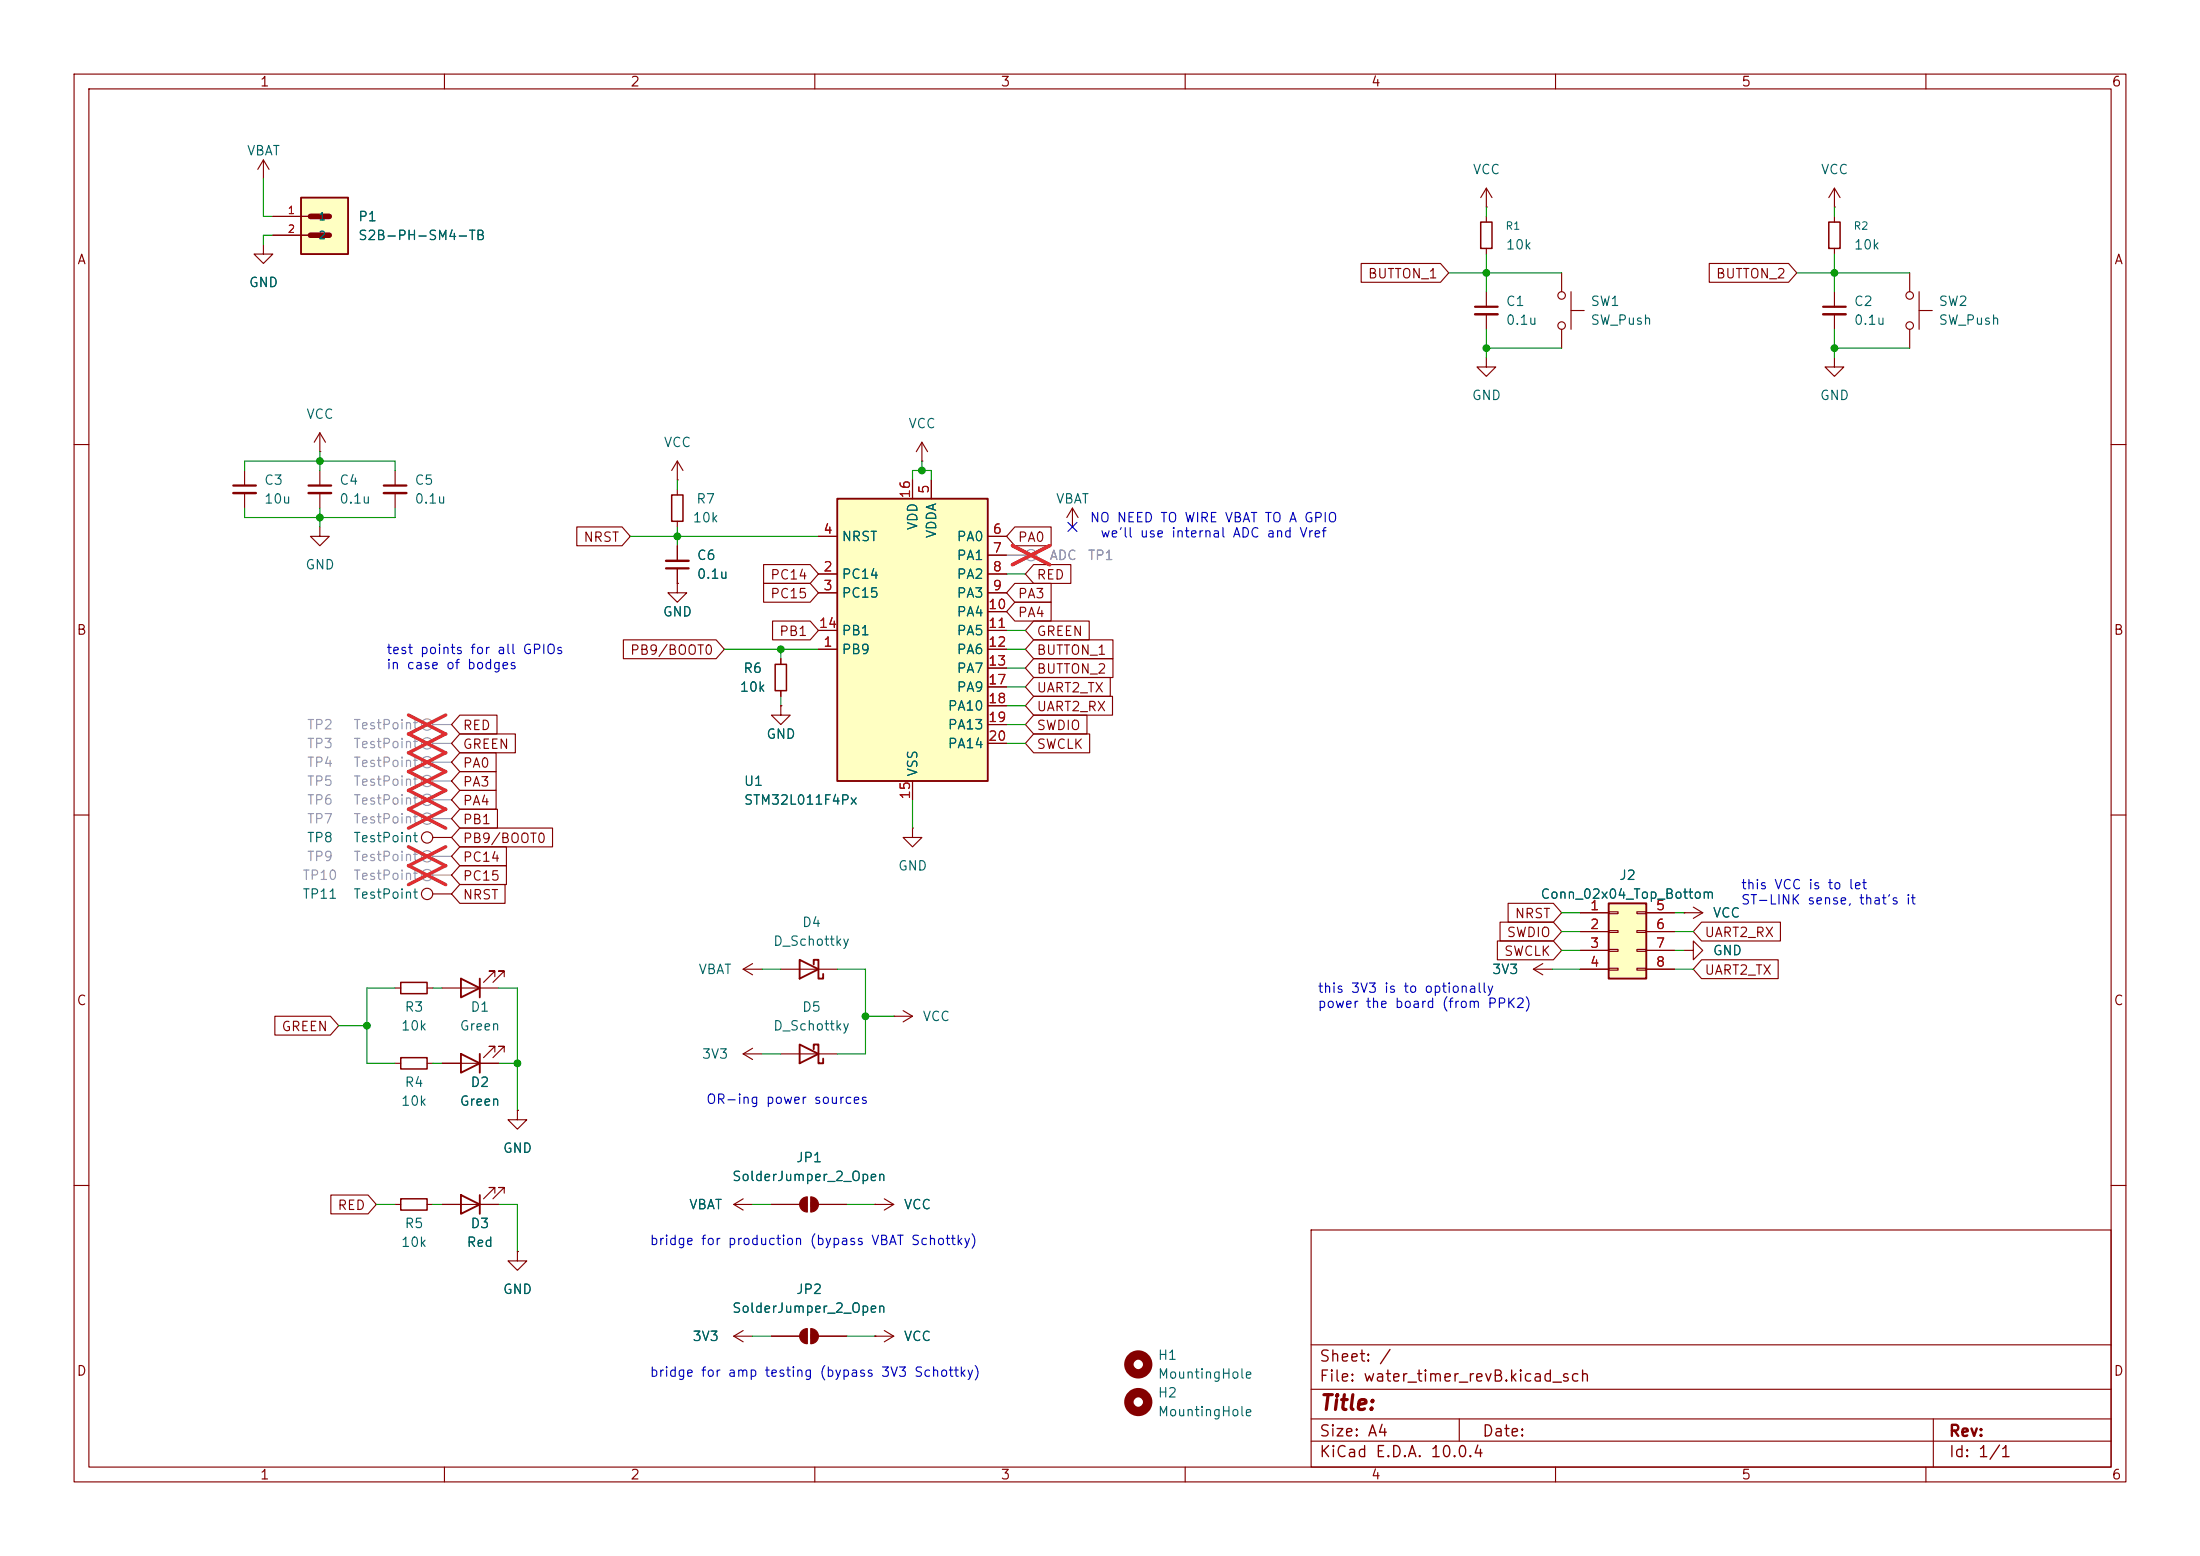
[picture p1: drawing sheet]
<svg xmlns="http://www.w3.org/2000/svg" width="297mm" height="210mm" viewBox="0 0 297 210" stroke-linecap="round" stroke-linejoin="round" font-family="sans-serif">
<g fill="none" stroke="#840000" stroke-width=".15">
<path d="M10 10h277v190h-277zM12 12h273v186h-273zM60 10v2M110 10v2M160 10v2M210 10v2M260 10v2M35.6 33v1.3h-1.3l1.3 1.3 1.2-1.3h-1.2M35.6 21.6l-.8 1.3M35.6 21.6l.7 1.3M35.6 21.6v2.5M200.7 27.9h.1"/>
<path d="M200.7 25.4v2.5M200.7 29.2v.8M200.7 33.5v.8M200.7 25.4l-.8 1.3M200.7 25.4l.7 1.3M247.6 39.4v2M257.8 36.8v2.6M259.1 39.4v5.1M43.2 58.4l-.8 1.3M43.2 58.4l.7 1.3M43.2 58.4v2.6M200.7 48.3v1.2h-1.3l1.3 1.3 1.2-1.3h-1.2"/>
<path d="M247.6 48.3v1.2h-1.2l1.2 1.3 1.3-1.3h-1.3M247.6 42.4v2.1M257.8 44.5v2.5M259.1 41.9h1.8M10 60h2M43.2 61h.1M43.2 63.5v2M43.2 66.5v2.1M53.3 63.5v2M53.3 66.5v2.1M285 60h2M10 110h2"/>
<path d="M285 110h2M10 160h2M177 166h108v32h-108zM285 160h2M60 198v2M110 198v2M160 198v2M177 194.5h108M177 191.5h108M177 187.5h108M177 181.5h108M197 191.5v3"/>
<path d="M210 198v2M260 198v2M261 191.5v6.5"/>
<circle cx="257.8" cy="39.9" r=".51"/>
<circle cx="257.8" cy="43.9" r=".51"/>
</g>
<path d="M246.1 41.4h3.1M41.7 65.5h3M51.8 65.5h3.1" fill="none" stroke="#840000" stroke-width=".3"/>
<path d="M246.1 42.4h3.1M41.7 66.5h3M51.8 66.5h3.1" fill="none" stroke="#840000" stroke-width=".33"/>
<path d="M199.9 30h1.5v3.5h-1.5z" fill="none" stroke="#840000" stroke-width=".2"/>
<path d="M40.6 26.7h6.4v7.6h-6.4z" fill="#ffffc2"/>
<path d="M40.6 26.7h6.4v7.6h-6.4zM62.2 132.1l2.6 1.3-2.6 1.2zM64.8 132.1v2.5M107.9 129.5l2.6 1.3-2.6 1.3zM109.9 130.2v-.7h.6v2.6h.6v-.7M62.2 142.2l2.6 1.3-2.6 1.3zM64.8 142.2v2.6M107.9 141l2.6 1.2-2.6 1.3zM109.9 141.6v-.6h.6v2.5h.6v-.6M62.2 161.3l2.6 1.3-2.6 1.2zM64.8 161.3v2.5" fill="none" stroke="#840000" stroke-width=".25"/>
<path d="M41.9 29.2h2.5M41.9 31.8h2.5" fill="none" stroke="#840000" stroke-width=".76"/>
<g fill="none" stroke="#840000" stroke-width=".15">
<path d="M36.8 29.2h5.1M36.8 31.8h5.1M200.7 39.4v2M200.7 42.4v2.1M33 63.5v2M33 66.5v2.1M43.2 71.1v1.3h-1.3l1.3 1.3 1.2-1.3h-1.2M105.4 95.3v1.2h1.3l-1.3 1.3-1.3-1.3h1.3M105.4 95.3h.1M105.4 88.9v.8M105.4 93.2v.8M58.4 113h2.6"/>
<path d="M53.3 133.4h.8M57.7 133.4h.7M58.4 120.7h2.6M59.7 133.4h7.6M66.8 131.8v-.7h-.8h.8l-1.5 1.5M68.1 131.8v-.7h-.8h.8l-1.6 1.5M100.3 130.8h2.6M100.3 130.8l1.3 .8M101.6 130l-1.3 .8M105.4 130.8h7.6M120.6 137.2h.1M120.6 137.2h2.6"/>
<path d="M121.9 136.4l1.3 .8M123.2 137.2l-1.3 .7M53.3 143.5h.8M57.7 143.5h.7M59.7 143.5h7.6M66.8 142v-.8h-.8h.8l-1.5 1.5M68.1 142v-.8h-.8h.8l-1.6 1.5M69.8 149.9v1.2h1.3l-1.3 1.3-1.2-1.3h1.2M69.8 149.9h.1M100.3 142.2l1.3 .8M100.3 142.2h2.6M101.6 141.5l-1.3 .7"/>
<path d="M105.4 142.2h7.6M53.3 162.6h.8M57.7 162.6h.7M59.7 162.6h7.6M66.8 161v-.7h-.8h.8l-1.5 1.5M68.1 161v-.7h-.8h.8l-1.6 1.5M69.8 168.9v1.3h1.3l-1.3 1.3-1.2-1.3h1.2M69.8 168.9h.1M104.1 162.6h3.8M109 161.5v2.1M109.5 161.5v2.1M110.5 162.6h3.8"/>
<path d="M118.1 162.6h.1M118.1 162.6h2.5M119.4 179.6l1.2 .7M119.4 161.8l1.2 .8M120.6 162.6l-1.2 .7M118.1 180.3h.1M118.1 180.3h2.5M120.6 180.3l-1.2 .8"/>
<circle cx="57.7" cy="113" r=".76"/>
<circle cx="57.7" cy="120.6" r=".76"/>
</g>
<path d="M199.1 41.4h3.1M31.5 65.5h3" fill="none" stroke="#840000" stroke-width=".3"/>
<path d="M199.1 42.4h3.1M31.5 66.5h3" fill="none" stroke="#840000" stroke-width=".33"/>
<g fill="none" stroke="#840000" stroke-width="1.3">
<circle cx="153.7" cy="189.2" r="1.27"/>
<circle cx="153.7" cy="184.1" r="1.27"/>
</g>
<path d="M104.6 89.7h1.6v3.5h-1.6zM54.1 132.6h3.6v1.5h-3.6zM54.1 142.7h3.6v1.6h-3.6zM54.1 161.8h3.6v1.5h-3.6z" fill="none" stroke="#840000" stroke-width=".2"/>
<g fill="#840000" stroke="#840000" stroke-width=".15">
<path d="M108.2 161.8l.4-.2 .4-.1v2.1a1.02 1.02 0 0 1-1-.7 1.02 1.02 0 0 1 .2-1.1z"/>
<path d="M109.5 161.5a1.02 1.02 0 0 1 1 1.1 1.02 1.02 0 0 1-1 1z"/>
</g>
<g fill="none" stroke="#9c9b98" stroke-width=".15">
<path d="M58.4 97.8h2.6M58.4 102.9h2.6M58.4 115.6h2.6M58.4 108h2.6M58.4 118.1h2.6M58.4 110.5h2.6M58.4 100.3h2.6M58.4 105.4h2.6"/>
<circle cx="57.7" cy="97.8" r=".76"/>
<circle cx="57.7" cy="105.4" r=".76"/>
<circle cx="57.7" cy="100.3" r=".76"/>
<circle cx="57.7" cy="118.1" r=".76"/>
<circle cx="57.7" cy="107.9" r=".76"/>
<circle cx="57.7" cy="110.5" r=".76"/>
<circle cx="57.7" cy="102.9" r=".76"/>
<circle cx="57.7" cy="115.6" r=".76"/>
</g>
<g fill="none" stroke="#e12e31" stroke-width=".46">
<path d="M55.1 99l5.1 2.6M55.1 96.5l5.1 2.6M60.2 99l-5.1 2.6M60.2 96.5l-5.1 2.6M55.1 101.6l5.1 2.6M55.1 114.3l5.1 2.6M55.1 106.7l5.1 2.5M55.1 116.8l5.1 2.6M55.1 109.2l5.1 2.6M55.1 104.1l5.1 2.6M60.2 101.6l-5.1 2.6M60.2 114.3l-5.1 2.6"/>
<path d="M60.2 106.7l-5.1 2.5M60.2 116.8l-5.1 2.6M60.2 109.2l-5.1 2.6M60.2 104.1l-5.1 2.6"/>
</g>
<path d="M217.2 121.9h5v10.2h-5z" fill="#ffffc2"/>
<path d="M217.2 121.9h5v10.2h-5z" fill="none" stroke="#840000" stroke-width=".25"/>
<g fill="none" stroke="#840000" stroke-width=".15">
<path d="M210.8 36.8v2.6M212.1 39.4v5.1M247.6 27.9h.1M247.6 25.4v2.5M247.6 29.2v.8M247.6 33.5v.8M247.6 25.4l-.7 1.3M247.6 25.4l.8 1.3M124.5 59.7l-.8 1.3M124.5 59.7l.7 1.3M124.5 59.7v2.5M210.8 44.5v2.5"/>
<path d="M212.1 41.9h1.8M91.4 78.7v1.3h1.3l-1.3 1.3-1.2-1.3h1.2M91.4 78.7h.1M91.4 64.8h.1M91.4 62.2l-.7 1.3M91.4 62.2l.8 1.3M91.4 62.2v2.6M91.4 66v.8M91.4 70.4v.7M124.5 62.2h.1M123.2 111.8v1.2h1.3l-1.3 1.3-1.3-1.3h1.3M123.2 111.8h.1"/>
<path d="M207 130.8h2.5M207 130.8l1.3 .8M208.3 130l-1.3 .8M213.4 123.2h3.8M213.4 125.7h3.8M213.4 128.3h3.8M213.4 130.8h3.8M217.2 123.1h1.2v.2h-1.2zM217.2 125.6h1.2v.3h-1.2zM217.2 128.1h1.2v.3h-1.2zM217.2 130.7h1.2v.2h-1.2zM221 123.1h1.2v.2h-1.2z"/>
<path d="M221 125.6h1.2v.3h-1.2zM221 128.1h1.2v.3h-1.2zM221 130.7h1.2v.2h-1.2zM222.2 123.2h3.9M222.2 125.7h3.9M222.2 128.3h3.9M222.2 130.8h3.9M227.3 128.3h1.3v-1.3l1.3 1.3-1.3 1.2v-1.2M227.3 123.2h.1M227.3 123.2h2.6M228.6 122.4l1.3 .8M229.9 123.2l-1.3 .8"/>
<path d="M100.3 179.6l-1.2 .7M109 179.3v2.1M109.5 179.3v2.1M99.1 180.3h2.5M99.1 180.3l1.2 .8M104.1 180.3h3.8M110.5 180.3h3.8"/>
<circle cx="210.8" cy="39.9" r=".51"/>
<circle cx="210.8" cy="43.9" r=".51"/>
</g>
<path d="M246.9 30h1.5v3.5h-1.5zM90.7 66.8h1.5v3.6h-1.5z" fill="none" stroke="#840000" stroke-width=".2"/>
<g fill="#840000" stroke="#840000" stroke-width=".15">
<path d="M108.2 179.6l.4-.2 .4-.1v2.1a1.02 1.02 0 0 1-1-.7 1.02 1.02 0 0 1 .2-1.1z"/>
<path d="M109.5 179.3a1.02 1.02 0 0 1 1 1 1.02 1.02 0 0 1-1 1.1z"/>
</g>
<path d="M113 67.3h20.3v38.1h-20.3z" fill="#ffffc2"/>
<path d="M113 67.3h20.3v38.1h-20.3z" fill="none" stroke="#840000" stroke-width=".25"/>
<g fill="none" stroke="#840000" stroke-width=".15">
<path d="M36.8 29.2h5.1M36.8 31.8h5.1M183.8 35.6h10.7l1.1 1.2-1.1 1.3h-10.7zM230.8 35.6h10.7l1.1 1.2-1.1 1.3h-10.7zM77.9 71.1h6.1l1.1 1.3-1.1 1.3h-6.1zM91.4 78.7h.1M91.4 73.7v2M91.4 76.7v2M103.1 76.2h6.3l1.1 1.3-1.1 1.2h-6.3zM103.1 78.7h6.3l1.1 1.3-1.1 1.3h-6.3zM110.5 77.5h2.5M110.5 72.4h2.5"/>
<path d="M123.2 64.8v2.5M125.7 64.8v2.5M133.3 77.5h2.6M133.3 72.4h2.6M133.3 74.9h2.6M137 78.7h4.9v2.6h-4.9l-1.1-1.3zM137 71.1h4.9v2.6h-4.9l-1.1-1.3zM139.5 76.2h5.1v2.5h-5.1l-1.1-1.2zM144.8 68.6l-.8 1.3M144.8 68.6l.7 1.3M144.8 68.6v2.5M62.1 99.1h7.5v2.5h-7.5l-1.1-1.3z"/>
<path d="M62.1 96.5h5v2.6h-5l-1.1-1.3zM84.2 86.4h12.5l1.1 1.2-1.1 1.3h-12.5zM104.3 83.8h5.1l1.1 1.3-1.1 1.3h-5.1zM105.4 95.3h.1M105.4 88.9v.8M105.4 93.2v.8M110.5 87.6h2.5M110.5 80h2.5M110.5 85.1h2.5M133.3 87.6h2.6M133.3 80h2.6M133.3 82.6h2.6"/>
<path d="M133.3 85.1h2.6M133.3 90.2h2.6M133.3 92.7h2.6M133.3 95.3h2.6M133.3 97.8h2.6M137 81.3h4.9v2.5h-4.9l-1.1-1.2zM139.5 91.4h10.4v2.6h-10.4l-1.1-1.3zM139.5 86.4h10.7v2.5h-10.7l-1.1-1.3zM139.5 96.5h7.2v2.6h-7.2l-1.1-1.3zM139.5 99.1h7.6v2.5h-7.6l-1.1-1.3zM139.5 88.9h10.7v2.5h-10.7l-1.1-1.2zM139.5 83.8h7.5v2.6h-7.5l-1.1-1.3z"/>
<path d="M139.5 94h10.7v2.5h-10.7l-1.1-1.2zM62.1 116.8h6.3v2.6h-6.3l-1.1-1.3zM62.1 111.8h12.5v2.5h-12.5l-1.1-1.3zM62.1 119.4h6.1v2.5h-6.1l-1.1-1.2zM62.1 114.3h6.3v2.5h-6.3l-1.1-1.2zM62.1 104.1h4.9v2.6h-4.9l-1.1-1.3zM62.1 101.6h4.9v2.5h-4.9l-1.1-1.2zM62.1 106.7h4.9v2.5h-4.9l-1.1-1.2zM62.1 109.2h5.1v2.6h-5.1l-1.1-1.3zM123.2 105.4v2.6M133.3 100.3h2.6M37.1 137.2h7.5l1.1 1.2-1.1 1.3h-7.5z"/>
<path d="M202.1 127h7.6l1.1 1.3-1.1 1.2h-7.6zM202.5 124.5h7.2l1.1 1.2-1.1 1.3h-7.2zM203.6 121.9h6.1l1.1 1.3-1.1 1.3h-6.1zM213.4 123.2h3.8M213.4 125.7h3.8M213.4 128.3h3.8M213.4 130.8h3.8M222.2 123.2h3.9M222.2 125.7h3.9M222.2 128.3h3.9M222.2 130.8h3.9M227.3 123.2h.1"/>
<path d="M229.7 129.5h10.4v2.6h-10.4l-1.1-1.3zM229.7 124.5h10.7v2.5h-10.7l-1.1-1.3zM59.7 143.5h2.5M64.8 143.5h2.5M69.8 149.9h.1M44.7 161.3h5l1.1 1.3-1.1 1.2h-5zM59.7 162.6h2.5M64.8 162.6h2.5M69.8 168.9h.1M99.1 162.6l1.2 .7M99.1 162.6h2.5M100.3 161.8l-1.2 .8"/>
<path d="M104.1 162.6h3.8M110.5 162.6h3.8M118.1 162.6h.1M104.1 180.3h3.8M110.5 180.3h3.8M118.1 180.3h.1"/>
</g>
<g fill="none" stroke="#9c9b98" stroke-width=".15">
<path d="M135.9 74.9h2.5"/>
<circle cx="139.2" cy="74.9" r=".76"/>
</g>
<path d="M136.7 73.6l5 2.6M141.7 73.6l-5 2.6" fill="none" stroke="#e12e31" stroke-width=".46"/>
<path d="M89.9 76.7h3.1" fill="none" stroke="#840000" stroke-width=".3"/>
<path d="M89.9 75.7h3.1" fill="none" stroke="#840000" stroke-width=".33"/>
<g fill="none" stroke="#009600" stroke-width=".15">
<path d="M35.6 24.1v5.1h1.2M36.8 31.8h-1.2v1.2M195.6 36.8h15.2M200.7 27.9v1.3M200.7 34.3v5.1M242.6 36.8h15.2M247.6 27.9v1.3M247.6 34.3v5.1M200.7 47h10.1M200.7 44.5v3.8M247.6 44.5v3.8M247.6 47h10.2"/>
<path d="M33 68.6v1.3h20.3v-1.3M33 63.5v-1.3h20.3v1.3M43.2 61v2.5M43.2 68.6v2.5M85.1 72.4h25.4M91.4 64.8v1.2M91.4 71.1v2.6M123.2 64.8v-1.3h2.5v1.3M124.5 62.2v1.3M135.9 77.5h2.5M97.8 87.6h12.7M105.4 87.6v1.3"/>
<path d="M105.4 94v1.3M135.9 85.1h2.5M135.9 90.2h2.5M135.9 95.3h2.5M135.9 97.8h2.5M135.9 92.7h2.5M135.9 87.6h2.5M123.2 108v3.8M135.9 100.3h2.5M45.7 138.4h3.8M53.3 133.4h-3.8v10.1h3.8M58.4 133.4h1.3"/>
<path d="M67.3 133.4h2.5v16.5M102.9 130.8h2.5M113 130.8h3.8v11.4h-3.8M116.8 137.2h3.8M209.5 130.8h3.9M210.8 128.3h2.6M210.8 125.7h2.6M210.8 123.2h2.6M226.1 130.8h2.5M226.1 128.3h1.2M226.1 125.7h2.5M226.1 123.2h1.2"/>
<path d="M58.4 143.5h1.3M67.3 143.5h2.5M102.9 142.2h2.5M50.8 162.6h2.5M58.4 162.6h1.3M67.3 162.6h2.5v6.3M101.6 162.6h2.5M114.3 162.6h3.8M101.6 180.3h2.5M114.3 180.3h3.8"/>
</g>
<path d="M144.2 70.5l1.2 1.2M145.4 70.5l-1.2 1.2" fill="none" stroke="#000084" stroke-width=".15"/>
<g fill="#009600" stroke="#009600" stroke-width=".14">
<circle cx="124.5" cy="63.5" r=".46"/>
<circle cx="69.8" cy="143.5" r=".46"/>
<circle cx="116.8" cy="137.2" r=".46"/>
<circle cx="91.4" cy="72.4" r=".46"/>
<circle cx="43.2" cy="69.9" r=".46"/>
<circle cx="43.2" cy="62.2" r=".46"/>
<circle cx="247.6" cy="47" r=".46"/>
<circle cx="200.7" cy="36.8" r=".46"/>
<circle cx="247.6" cy="36.8" r=".46"/>
<circle cx="200.7" cy="47" r=".46"/>
<circle cx="49.5" cy="138.4" r=".46"/>
<circle cx="105.4" cy="87.6" r=".46"/>
</g>
<text font-size="2" fill="#840000" x="178" y="190.8">Title:</text>
<g font-size="1.5" fill="#840000">
<text x="178" y="184.2">Sheet: /</text>
<text x="178" y="186.9">File: water_timer_revB.kicad_sch</text>
<text x="178" y="197.1">KiCad E.D.A. 10.0.4</text>
<text x="178" y="194.3">Size: A4</text>
<text x="200" y="194.3">Date:</text>
<text x="263" y="194.3">Rev:</text>
<text x="263" y="197.1">Id: 1/1</text>
</g>
<g font-size="1.3" fill="#840000">
<text x="35" y="12">1</text>
<text x="85" y="12">2</text>
<text x="135" y="12">3</text>
<text x="185" y="12">4</text>
<text x="235" y="12">5</text>
<text x="285" y="12">6</text>
<text x="10.3" y="36">A</text>
<text x="285.3" y="36">A</text>
<text x="184.6" y="37.9">BUTTON_1</text>
<text x="231.6" y="37.9">BUTTON_2</text>
<text x="78.7" y="73.5">NRST</text>
<text x="137.3" y="73.5">PA0</text>
<text x="103.9" y="78.5">PC14</text>
<text x="103.9" y="81.1">PC15</text>
<text x="137.3" y="81.1">PA3</text>
<text x="137.3" y="83.6">PA4</text>
<text x="139.9" y="78.5">RED</text>
<text x="10.3" y="86">B</text>
<text x="85" y="88.7">PB9/BOOT0</text>
<text x="105.1" y="86.2">PB1</text>
<text x="139.9" y="88.7">BUTTON_1</text>
<text x="139.9" y="86.2">GREEN</text>
<text x="285.3" y="86">B</text>
<text x="139.9" y="93.8">UART2_TX</text>
<text x="139.9" y="91.2">BUTTON_2</text>
<text x="62.4" y="101.4">GREEN</text>
<text x="62.4" y="98.9">RED</text>
<text x="139.9" y="98.9">SWDIO</text>
<text x="139.9" y="101.4">SWCLK</text>
<text x="139.9" y="96.3">UART2_RX</text>
<text x="62.4" y="106.5">PA3</text>
<text x="62.4" y="103.9">PA0</text>
<text x="62.4" y="109">PA4</text>
<text x="62.4" y="111.6">PB1</text>
<text x="62.4" y="119.2">PC15</text>
<text x="62.4" y="114.1">PB9/BOOT0</text>
<text x="62.4" y="116.6">PC14</text>
<text x="62.4" y="121.7">NRST</text>
<text x="204.4" y="124.3">NRST</text>
<text x="203" y="129.3">SWCLK</text>
<text x="203.3" y="126.8">SWDIO</text>
<text x="230" y="131.9">UART2_TX</text>
<text x="230" y="126.8">UART2_RX</text>
<text x="10.3" y="136">C</text>
<text x="285.3" y="136">C</text>
<text x="37.9" y="139.5">GREEN</text>
<text x="45.5" y="163.6">RED</text>
<text x="10.3" y="186">D</text>
<text x="285.3" y="186">D</text>
<text x="35" y="200">1</text>
<text x="85" y="200">2</text>
<text x="135" y="200">3</text>
<text x="185" y="200">4</text>
<text x="235" y="200">5</text>
<text x="285" y="200">6</text>
</g>
<g font-size="1.3" fill="#006464">
<text x="33.3" y="21.3">VBAT</text>
<text x="198.7" y="23.8">VCC</text>
<text x="245.7" y="23.8">VCC</text>
<text x="48.3" y="30.2">P1</text>
<text x="48.3" y="32.7">S2B-PH-SM4-TB</text>
<text x="203.2" y="34">10k</text>
<text x="250.2" y="34">10k</text>
<text x="33.5" y="39.1">GND</text>
<text x="203.2" y="41.6">C1</text>
<text x="214.6" y="41.6">SW1</text>
<text x="250.2" y="41.6">C2</text>
<text x="261.6" y="41.6">SW2</text>
<text x="203.2" y="44.2">0.1u</text>
<text x="214.6" y="44.2">SW_Push</text>
<text x="250.2" y="44.2">0.1u</text>
<text x="261.6" y="44.2">SW_Push</text>
<text x="41.3" y="56.9">VCC</text>
<text x="122.5" y="58.1">VCC</text>
<text x="198.6" y="54.3">GND</text>
<text x="245.6" y="54.3">GND</text>
<text x="35.6" y="65.7">C3</text>
<text x="45.7" y="65.7">C4</text>
<text x="55.9" y="65.7">C5</text>
<text x="89.5" y="60.7">VCC</text>
<text x="35.6" y="68.3">10u</text>
<text x="45.7" y="68.3">0.1u</text>
<text x="55.9" y="68.3">0.1u</text>
<text x="93.4" y="70.8">10k</text>
<text x="93.9" y="68.3">R7</text>
<text x="124.2" y="71.6" transform="rotate(-90 124.2 71.6)">VDD</text>
<text x="142.5" y="68.3">VBAT</text>
<text x="41.1" y="77.2">GND</text>
<text x="94" y="75.9">C6</text>
<text x="113.5" y="73.4">NRST</text>
<text x="126.7" y="72.7" transform="rotate(-90 126.7 72.7)">VDDA</text>
<text x="129.1" y="73.4">PA0</text>
<text x="129.1" y="75.9">PA1</text>
<text x="89.4" y="83.5">GND</text>
<text x="94" y="78.4">0.1u</text>
<text x="113.5" y="78.4">PC14</text>
<text x="113.5" y="81">PC15</text>
<text x="129.1" y="78.4">PA2</text>
<text x="129.1" y="81">PA3</text>
<text x="129.1" y="83.5">PA4</text>
<text x="113.5" y="88.6">PB9</text>
<text x="113.5" y="86.1">PB1</text>
<text x="129.1" y="86.1">PA5</text>
<text x="129.1" y="88.6">PA6</text>
<text x="99.8" y="93.7">10k</text>
<text x="100.3" y="91.1">R6</text>
<text x="129.1" y="91.1">PA7</text>
<text x="129.1" y="93.7">PA9</text>
<text x="103.4" y="100">GND</text>
<text x="127.9" y="96.2">PA10</text>
<text x="127.9" y="98.8">PA13</text>
<text x="127.9" y="101.3">PA14</text>
<text x="100.3" y="106.4">U1</text>
<text x="124.2" y="104.9" transform="rotate(-90 124.2 104.9)">VSS</text>
<text x="100.3" y="108.9">STM32L011F4Px</text>
<text x="41.4" y="114">TP8</text>
<text x="47.6" y="114">TestPoint</text>
<text x="121.2" y="117.8">GND</text>
<text x="218.5" y="119.1">J2</text>
<text x="40.8" y="121.6">TP11</text>
<text x="47.6" y="121.6">TestPoint</text>
<text x="108.2" y="125.4">D4</text>
<text x="207.9" y="121.6">Conn_02x04_Top_Bottom</text>
<text x="231.1" y="124.2">VCC</text>
<text x="94.2" y="131.8">VBAT</text>
<text x="104.3" y="128">D_Schottky</text>
<text x="201.3" y="131.8">3V3</text>
<text x="231.1" y="129.2">GND</text>
<text x="54.5" y="136.9">R3</text>
<text x="63.4" y="136.9">D1</text>
<text x="108.2" y="136.9">D5</text>
<text x="54.1" y="139.4">10k</text>
<text x="62" y="139.4">Green</text>
<text x="94.7" y="143.2">3V3</text>
<text x="104.3" y="139.4">D_Schottky</text>
<text x="124.5" y="138.1">VCC</text>
<text x="54.1" y="149.6">10k</text>
<text x="54.5" y="147">R4</text>
<text x="62" y="149.6">Green</text>
<text x="63.4" y="147">D2</text>
<text x="67.8" y="155.9">GND</text>
<text x="98.7" y="159.7">SolderJumper_2_Open</text>
<text x="107.4" y="157.2">JP1</text>
<text x="54.5" y="166.1">R5</text>
<text x="63.4" y="166.1">D3</text>
<text x="92.9" y="163.5">VBAT</text>
<text x="121.9" y="163.5">VCC</text>
<text x="54.1" y="168.6">10k</text>
<text x="62.9" y="168.6">Red</text>
<text x="67.8" y="175">GND</text>
<text x="98.7" y="177.5">SolderJumper_2_Open</text>
<text x="107.4" y="175">JP2</text>
<text x="93.4" y="181.3">3V3</text>
<text x="121.9" y="181.3">VCC</text>
<text x="156.2" y="183.9">H1</text>
<text x="156.2" y="188.9">H2</text>
<text x="156.2" y="191.5">MountingHole</text>
<text x="156.2" y="186.4">MountingHole</text>
</g>
<g font-size="1.3" fill="#a90000">
<text x="123.2" y="67.4" transform="rotate(-90 123.2 67.4)">16</text>
<text x="125.7" y="66.7" transform="rotate(-90 125.7 66.7)">5</text>
<text x="111.1" y="77.4">2</text>
<text x="111.1" y="72.4">4</text>
<text x="133.9" y="72.4">6</text>
<text x="133.9" y="74.9">7</text>
<text x="133.9" y="77.4">8</text>
<text x="111.1" y="80">3</text>
<text x="133.3" y="82.5">10</text>
<text x="133.9" y="80">9</text>
<text x="110.4" y="85.1">14</text>
<text x="111.1" y="87.6">1</text>
<text x="133.3" y="85.1">11</text>
<text x="133.3" y="87.6">12</text>
<text x="133.3" y="90.1">13</text>
<text x="133.3" y="92.7">17</text>
<text x="133.3" y="95.2">18</text>
<text x="133.3" y="97.8">19</text>
<text x="133.3" y="100.3">20</text>
<text x="123.2" y="108" transform="rotate(-90 123.2 108)">15</text>
<text x="214.6" y="123.2">1</text>
<text x="214.6" y="125.7">2</text>
<text x="223.4" y="123.2">5</text>
<text x="223.4" y="125.7">6</text>
<text x="214.6" y="128.2">3</text>
<text x="214.6" y="130.8">4</text>
<text x="223.4" y="128.2">7</text>
<text x="223.4" y="130.8">8</text>
</g>
<g font-size="1.3" fill="#0000c2">
<text x="147" y="70.8">NO NEED TO WIRE VBAT TO A GPIO</text>
<text x="148.5" y="72.9">we'll use internal ADC and Vref</text>
<text x="52.1" y="88.6">test points for all GPIOs</text>
<text x="52.1" y="90.6">in case of bodges</text>
<text x="234.9" y="120.3">this VCC is to let</text>
<text x="234.9" y="122.4">ST-LINK sense, that's it</text>
<text x="177.8" y="134.3">this 3V3 is to optionally</text>
<text x="177.8" y="136.4">power the board (from PPK2)</text>
<text x="95.2" y="149.3">OR-ing power sources</text>
<text x="87.6" y="168.4">bridge for production (bypass VBAT Schottky)</text>
<text x="87.6" y="186.1">bridge for amp testing (bypass 3V3 Schottky)</text>
</g>
<g font-size="1.3" fill="#939391">
<text x="141.6" y="75.9">ADC</text>
<text x="146.8" y="75.9">TP1</text>
<text x="41.4" y="101.3">TP3</text>
<text x="41.4" y="98.8">TP2</text>
<text x="47.6" y="101.3">TestPoint</text>
<text x="47.6" y="98.8">TestPoint</text>
<text x="41.4" y="103.8">TP4</text>
<text x="41.4" y="106.4">TP5</text>
<text x="47.6" y="103.8">TestPoint</text>
<text x="47.6" y="106.4">TestPoint</text>
<text x="41.4" y="108.9">TP6</text>
<text x="41.4" y="111.5">TP7</text>
<text x="47.6" y="108.9">TestPoint</text>
<text x="47.6" y="111.5">TestPoint</text>
<text x="40.8" y="119.1">TP10</text>
<text x="41.4" y="116.5">TP9</text>
<text x="47.6" y="116.5">TestPoint</text>
<text x="47.6" y="119.1">TestPoint</text>
</g>
<g font-size="1" fill="#a90000">
<text x="38.8" y="29.1">1</text>
<text x="38.8" y="31.7">2</text>
</g>
<g font-size="1" fill="#006464">
<text x="42.9" y="30">1</text>
<text x="42.9" y="32.5">2</text>
<text x="203.2" y="31.3">R1</text>
<text x="250.2" y="31.3">R2</text>
</g>
</svg>
